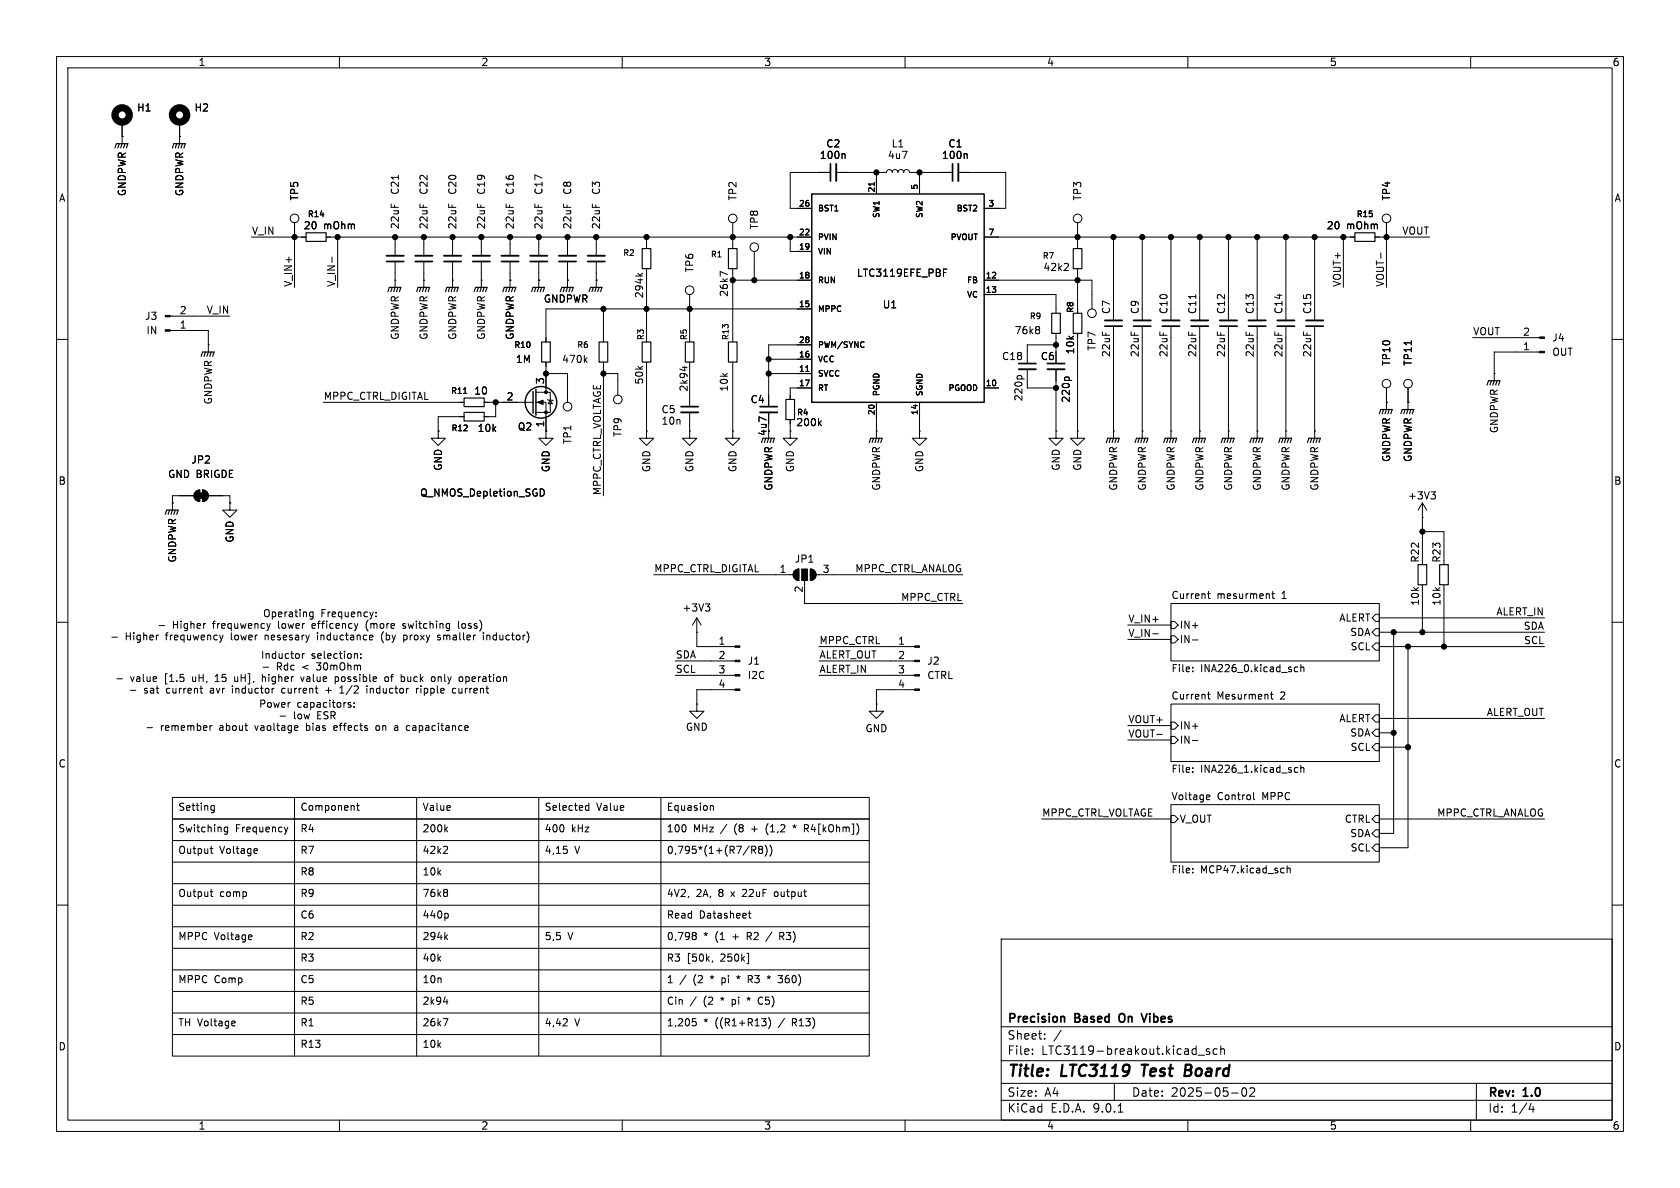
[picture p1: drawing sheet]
<svg xmlns="http://www.w3.org/2000/svg" width="297mm" height="210mm" viewBox="0 0 297 210" stroke-linecap="round" stroke-linejoin="round" font-family="sans-serif">
<g fill="none" stroke="#000" stroke-width=".18">
<path d="M10 10h277v190h-277zM12 12h273v186h-273zM60 10v2M110 10v2M160 10v2M210 10v2M260 10v2M21.6 24.1h.1M21.6 21.6v3.8M31.7 24.1h.1M31.7 21.6v3.8M52.1 39.4v11.4"/>
<path d="M70.4 31v.7M129.5 39.4v4.5M146.8 30.5h-7.1v6.3h3.8M147.8 30.5h8.9l.2-.4 .3-.1 .4 .1 .1 .4 .2-.4 .3-.1 .4 .1 .1 .4 .2-.4 .4-.1 .3 .1 .2 .4 .1-.4 .4-.1 .3 .1 .2 .4h7.6M149.2 27.2l.2 .1v.7M154.6 32.2v.6M154.9 30.5v3.8M162.6 30.5v3.8M169.4 30.5h8.4v6.3h-3.8M170.8 27.2l.2 .1v.7M190.5 39.4v4.5M245.1 39.4v11.4"/>
<path d="M30.1 58.4h6.7v3.8M30.1 55.9h10.5M44.4 41.9h9.7M57.7 41.9h85.8M58.7 45.4v1M59.7 41.9v8.9M69.8 49.5h.1M69.8 41.9v3.3M69.8 46.2v4.6M74.9 49.5h.1M74.9 41.9v3.3M74.9 46.2v4.6"/>
<path d="M80 49.5h.1M80 41.9v3.3M80 46.2v4.6M85.1 49.5h.1M85.1 41.9v3.3M85.1 46.2v4.6M90.2 49.5h.1M90.2 41.9v3.3M90.2 46.2v4.6M95.2 49.5h.1M95.2 41.9v3.3M95.2 46.2v4.6"/>
<path d="M100.3 49.5h.1M100.3 41.9v3.3M100.3 46.2v4.6M105.4 49.5h.1M105.4 41.9v3.3M105.4 46.2v4.6M106.7 54.6v5.9M112.8 48.3l.4 .5M113.6 48.3l-.5 .4M114.3 41.9v2M114.3 47.5v12.2M121.9 52.1v7.6"/>
<path d="M128.6 48.5l-1.3-.5v.8M129.5 47.5v13M129.5 49.5h14M133.3 44.5v5M139.7 41.9v2.6h3.8M143.5 54.6h-47v5.9M166.8 48.2h.4M166.8 47.6h.6M174 41.9h65.5M174 49.5h19v5.1M174 52.1h12.7v3.3M183.6 57.7l.2 .3-.2 .3 .2 .2v.3l-.2 .2"/>
<path d="M186.7 58.9v3.3M188.6 46.6l.3 .2-.1 .3-.7 .7h.8M190.5 47.5v7.9M190.5 58.9v17.3M196.8 41.9v14.7M196.8 57.7v19.8M201.9 41.9v14.7M201.9 57.7v19.8M207 41.9v14.7M207 57.7v19.8M211.4 52.1v.7M212.1 41.9v14.7"/>
<path d="M212.1 57.7v19.8M217.2 41.9v14.7M217.2 57.7v19.8M222.2 41.9v14.7M222.2 57.7v19.8M227.3 41.9v14.7M227.3 57.7v19.8M232.4 41.9v14.7M232.4 57.7v19.8M237.5 41.9v8.9M243.1 41.9h9.6M244.1 44.7v1"/>
<path d="M260.3 59.7h11.9M10 60h2M36.8 61h.1M57.1 71.1h24.9M77.5 76.2v1.3h1.2l-1.2 1.2-1.3-1.2h1.3M77.5 76.2h.1M81.9 69.6h.6M82 73.7h-4.5v2.5M85.6 71.1h8.6M87.6 71.1v2.6h-2M94.7 69.3h2.6v3.6h-2.6M94.7 71.1h1.8v5.1"/>
<path d="M96.5 76.2v1.3h1.3l-1.3 1.2-1.3-1.2h1.3M96.5 76.2h.1M96.5 64v5.3M96.5 66h3.8v5.1M96.8 70.6l.1 .1h.8l.1 .2M97.3 70.7l.4 .7h-.8zM103.4 63.6l.4 .5M103.8 63.2l-.5 .5M106.7 64v23.6M106.7 66h2.5v3.9M114.3 76.2v1.3h1.3l-1.3 1.2-1.3-1.2h1.3M114.3 76.2h.1"/>
<path d="M114.3 64v12.2M121.1 64.8v.7M121.9 76.2v1.3h1.3l-1.3 1.2-1.3-1.2h1.3M121.9 76.2h.1M121.9 64v7.9M121.9 72.9v3.3M129.5 76.2v1.3h1.3l-1.3 1.2-1.2-1.2h1.2M129.5 76.2h.1M129.5 64v12.2M135.9 63.5h7.6M135.9 66h7.6M135.9 72.9v2"/>
<path d="M139.7 76.2v1.3h1.3l-1.3 1.2-1.3-1.2h1.3M139.7 76.2h.1M139.7 74.2v2M142.4 65.7h.6M143.5 61h-7.6v10.9M143.5 68.6h-3.8v2M144.8 74.8l.4 .5M145.2 74.4l-.5 .5M152.7 60.5h.1M152.8 61.3l-.1 .1M154.9 76.2h.1M154.9 71.1v6.4"/>
<path d="M162.6 76.2v1.3h1.2l-1.2 1.2-1.3-1.2h1.3M162.6 76.2h.1M162.6 71.1v5.1M174 68.6h2.5M179.8 66.6l.3-.2h.3l.3 .2M181.6 65.3v2M181.6 68.6h5.1M186.7 76.2v1.3h1.3l-1.3 1.2-1.3-1.2h1.3M186.7 76.2h.1M186.7 65.3v10.9M186.7 61h-5.1v3.3M188.2 66.9l.2-.3h.4l.2 .3"/>
<path d="M190.5 76.2v1.3h1.3l-1.3 1.2-1.3-1.2h1.3M190.5 76.2h.1M196.8 76.2h.1M201.9 76.2h.1M207 76.2h.1M212.1 76.2h.1M217.2 76.2h.1M222.2 76.2h.1M227.3 76.2h.1M232.4 76.2h.1M245.1 71.1h.1M245.1 68.6v3.8"/>
<path d="M248.9 71.1h.1M248.9 68.6v3.8M249.5 60.2v.8M264.2 66h.1M272.2 62.2h-8v5.1M285 60h2M30.5 88.9h.1M34.3 87.6h-3.8v2.6M34.6 86.9l.7-.3v2a1.02 1.02 0 0 1-.9-.6 1.02 1.02 0 0 1 .2-1.1zM35.8 86.6a1.02 1.02 0 0 1 1 1 1.02 1.02 0 0 1-1 1zM36.8 87.6h3.8v1.3M40.6 88.9v1.3h1.3l-1.3 1.2-1.2-1.2h1.2"/>
<path d="M40.6 88.9h.1M95.5 86.4a.64 .64 0 0 1 .7 .7 .64 .64 0 0 1-.7 .6M251.5 91.4h.1M251.5 88.9v10.2M251.5 94h3.8v5.1M251.5 88.9l-.8 1.3M251.5 88.9l.7 1.3M253 86.9h.8l-.5 .5M253.5 87.4l.3 .3v.3l-.3 .2M10 110h2M19.8 112.6h.9M20.7 120h.9"/>
<path d="M27.9 112.3h.1M28.1 110.6h1M36.2 110.2h.2M38.2 119.5l-.2 .1M38.8 112.3l.3 .8M39.1 113.1l-.1 .3M39.4 112.3l-.3 .8M41.5 119.6v.7l.2 .2M46.4 119.2v1.3M46.5 117.9h1M46.7 119.6l-.3 .2M47.2 110.2l.3 .9"/>
<path d="M47.5 111.1l-.1 .3M47.8 110.2l-.3 .9M53.2 119.6l.3 .9 .3-.9M53.5 115.5v.9M53.8 115.5l-.3 .3M55.3 108.2v1l-.2 .3-.3-.1M55.3 108.2h-.3l-.3 .2 .2 .6h.4M56.1 112.3v.8M59.3 119.7l.3-.1 .3 .3-.2 .5h-.4M59.3 119.6v1.3M62.8 115.5l.4 .2v.7M63.3 110.2l-.3 .9"/>
<path d="M63.8 116.3v.1M63.8 115.6v.1M64.8 110.2l-.1 .5 .1 .5M65.9 113.1h-.2M65.9 112.3v.3l-.6 .1M66.5 108.2v.2M66.5 108.9v.1M67.5 112.2v.9l.3 .5M68.2 119.7l.3-.1 .2 .3v.3l-.2 .3-.3-.1-.2-.2zM71.2 111l.3 .1M71.4 112.3v1.2M71.5 110.2l-.3 .2v.2l.3 .1"/>
<path d="M71.7 112.3h-.3M71.9 112.3v.1M71.9 113l-.2 .1h-.3M76.9 119.8v.6M77.4 112.3v.3l.4 .2 .1 .1-.2 .2h-.3M77.5 119.6v.9M77.6 119.6l-.1 .2M81 109.8v1.1l.2 .2M82.4 119.6v1.3M82.7 119.6l-.3 .1M85.5 112.3v.8M86.1 112.3v.8"/>
<path d="M86.1 112.3v.1M86.2 112.3h.2M115.6 101.6h24.6M119.4 116.8h10.5M119.4 119.4h10.5M123.2 111.8h.1M123.2 109.2v5.1h6.7M123.2 109.2l-.8 1.3M123.2 109.2l.8 1.3M124.7 106.8h.8l-.4 .4M125.2 107.2l.3 .3v.3l-.3 .2M140.5 100.9l.7-.3v2a1.02 1.02 0 0 1-.9-.6 1.02 1.02 0 0 1 .2-1.1z"/>
<path d="M142.2 102.6v4.1h28M143.3 100.6a1.02 1.02 0 0 1 1 1 1.02 1.02 0 0 1-1 1zM144.3 101.6h25.9M144.8 114.3h16.9M144.8 116.8h16.9M144.8 119.4h16.9M199.4 113h7.6M199.4 110.5h7.6M203.8 112h1M207 106.7h36.8v10.1h-36.8zM207 112.4h.6l.7 .6-.7 .7h-.6zM207 109.9h.6l.7 .6-.7 .6h-.6z"/>
<path d="M210.8 113.1h1M210.9 118.6v.1M210.9 118v.1M213.5 105h.4M213.6 104.5v1.1l.3 .2M224.8 105h.5M225 104.5v1.1l.3 .2M228.9 118.7h.5M228.9 118h.5M230 118l.2-.1 .3 .1v.7M230 117.5v1.2M243.2 108.6h.6v1.3h-.6l-.6-.7z"/>
<path d="M243.2 111.1h.6v1.3h-.6l-.6-.6zM243.2 113.7h.6v1.2h-.6l-.6-.6zM243.8 114.3h29.2M243.8 111.8h29.2M243.8 109.2h29.2M246.4 111.8v35.5h-2.6M248.9 114.3v35.6h-5.1M251.5 103.4v8.4M255.3 103.4v10.9M285 110h2M23.1 122h.9M26 128.6h1"/>
<path d="M35.3 121.7h.5M35.5 122.3l.3 .2M37.1 128.3v.8M37.5 128.3l-.4 .2M38 120.5h.8M49.5 126.6h1M49.9 121.7l-.1 .6 .2 .2M52.6 128.3l.1 .3-.6 .1M57.6 122h1M59.2 128.3l-.2 .2v.4l.2 .2M59.6 128.6l-.6 .1M60.1 122.5h.7"/>
<path d="M60.4 121.3v1.2M62 124.2h-.3l-.2 .2 .1 .1 .4 .2v.3h-.5M62.6 124.9v.1M62.6 124.2v.2M64.9 121.7v.8M65.5 121.7v.8M65.5 121.7v.1M66.9 128.3h-.3l-.1 .2v.5l.4 .1M69.8 128.3h.5M69.8 129.1h.5M70.3 128.6l-.5 .1M72.3 128.3h.1"/>
<path d="M72.4 129.1h-.1M73.6 121.7v.8M74 121.7l-.4 .2M74.4 121.7v.8M80.1 121.7l-.1 .2v.5l.2 .1h.4M82.4 120.4l.3 .1M123.2 124.5v1.2h1.3l-1.3 1.3-1.3-1.3h1.3M123.2 124.5h.1M129.9 121.9h-6.7v2.6M154.9 124.5v1.2h1.3l-1.3 1.3-1.2-1.3h1.2M154.9 124.5h.1M161.7 121.9h-6.8v2.6"/>
<path d="M199.4 128.3h7.6M199.4 130.8h7.6M204.5 129.8h1M207 124.5h36.8v10.1h-36.8zM207 127.6h.6l.7 .7-.7 .6h-.6zM207 130.2h.6l.7 .6-.7 .6h-.6zM210.8 130.9h1M210.9 135.7v.2M210.9 136.4v.1M213.5 122.7h.4M213.6 122.3v1.1l.3 .2M224.6 122.7h.5"/>
<path d="M224.8 122.3v1.1l.3 .2M228.9 136.5h.5M228.9 135.7h.5M230 135.3v1.2M230 135.8l.2-.1h.3v.8M243.2 126.4h.6v1.2h-.6l-.6-.6zM243.2 131.4h.6v1.3h-.6l-.6-.6zM243.2 128.9h.6v1.3h-.6l-.6-.7zM243.8 129.5h2.6M243.8 132.1h5.1M243.8 127h29.2M30.5 141h123.2v45.7h-123.2z"/>
<path d="M30.5 144.8h123.2M30.5 148.6h123.2M30.5 152.4h123.2M30.5 156.2h123.2M37.2 150h.4M37.2 157.6h.4M37.3 149.6v1.1l.3 .2M37.3 157.2v1.1l.3 .2M37.4 143.2h.5M37.4 142.5h.5M37.9 142.4v1l-.3 .3-.3-.1M40.2 146.2v1l-.2 .3-.3-.1"/>
<path d="M40.2 146.3l-.3-.1-.3 .3 .2 .5h.4M45.3 150l.2 .3-.6 .1M45.4 150.8l-.1 .1M50.3 146.2l.3 .9M50.6 147.1l-.1 .3M50.9 146.2l-.3 .9M52.1 141v45.7M63 142.4h.5M63.2 142v1.1l.3 .1M73.7 141v45.7M78.8 146.6l.3 .5M78.9 149.6l.2 .2v.3l-.8 .8h.8"/>
<path d="M78.9 157.2l.2 .3-.2 .3 .2 .2v.2l-.2 .3M79.1 146.2l-.5 .5M95.2 141v45.7M99.6 149.6h.6M100.2 150.1l.1 .2-.1 .5M103.6 143.1l.1 .1h.4M104.1 142.5l-.4-.1-.1 .1M104.1 142v1.2M116.8 141v45.7M125.6 142.5h.5v.7M132.9 150.3l.6-.1 .1-.2v-.3l-.7-.1v1.3M133.2 150.3l.4 .6"/>
<path d="M134.3 150.1l-.2 .3 .1 .3 .1 .2 .4-.1 .1-.2v-.2l-.2-.3M134.3 150.1l-.2-.2 .2-.3h.3l.2 .2-.2 .3M134.3 150.1h.3M135.2 149.4a1.46 1.46 0 0 1 0 1.9M135.6 146l-.2 .5 .2 .7M136.1 149.4a1.46 1.46 0 0 1 0 1.9M137 157.7l-.1 .2 .1 .5M140.1 146l.4 .1M140.5 145.8v.3M140.5 146.1l-.2 .2M140.5 146.1l.1 .2M140.8 146l-.3 .1"/>
<path d="M142.5 146.5l.4 .6M142.8 145.8h-.6v1.3M142.8 146.4l-.6 .1M184.1 144.8h22.9M207 142.2h36.8v10.2h-36.8zM207 144.1h.6l.7 .7-.7 .6h-.6zM210.9 153.5v.1M210.9 154.2v.1M213.5 140.5l.3 .1 .1 .2-.6 .1M213.8 141.3l-.3 .1M221.6 140.1v1.1l.2 .2M226.9 153.5h.1"/>
<path d="M227 154.2l-.1 .1M227.6 153v1.3M227.6 153.6l.1-.1h.3l.1 .8M243.2 144.1h.6v1.3h-.6l-.6-.6zM243.2 149.2h.6v1.3h-.6l-.6-.6zM243.2 146.7h.6v1.3h-.6l-.6-.7zM243.8 144.8h29.2M10 160h2M30.5 160h123.2M30.5 163.8h123.2M30.5 167.6h123.2M30.5 171.5h123.2"/>
<path d="M30.5 175.3h123.2M30.5 179.1h123.2M44.4 165.3l.1 .3-.6 .1M44.5 166l-.1 .1M78.4 177.1h.8M78.8 165.6l.3 .5M79 161.4l.2 .3v.4l-.2 .2M79.1 165.3l-.5 .4M122.6 164.8h.3l.2 .3-.2 .3M122.6 165.4h.3M122.9 165.4l.2 .2v.3l-.1 .1-.4 .1M126 169.9l-.1 .2"/>
<path d="M130.2 172.6l.3 .2-.1 .2M132 168.5h.3v1.8h-.3M132 176.4l.3 .2-.1 .2M132.3 161.4h.5M132.3 173.1h.5M132.5 161v1.1l.3 .2M132.6 173.1l.4 .6M132.8 172.5h-.5v1.2M134.5 176.3a.68 .68 0 0 0-.5 .6 .68 .68 0 0 0 .5 .6M135.9 179.9a1.46 1.46 0 0 1 0 1.9M136.2 172.6l-.3 .2 .2 .2M136.5 164.8l-1.1 1.6"/>
<path d="M137.5 172.5h.8l-.4 .4 .3 .1 .1 .2M137.8 165.5h.5M138.2 165.5l.4 .6M138.3 164.8h-.5v1.3M138.3 173.5l-.2 .2h-.4M177 166h108v32h-108zM285 160h2M30.5 182.9h123.2M41.4 180.5l.2 .3-.6 .1M41.5 181.3h-.1M60 198v2M78.3 180.1h.9l-.6 1.2"/>
<path d="M100.2 180.1l.1 .2-.1 .3-.7 .7h.8M110 198v2M122.4 180.1h.6M122.5 180.6h.4l.2 .2-.1 .5h-.5M134.6 180.1h.8l-.4 .5M135.3 180.6l.1 .2-.1 .5M160 198v2M177 194.5h108M177 191.5h108M177 187.5h108M177 181.5h108M182.5 186.3v.1"/>
<path d="M182.5 185.5v.1M184.7 183.6v.1M184.7 182.8v.1M187.6 182.1l-1.3 2M197 191.5v3M197.7 196.6h.8M210 198v2M211.8 186.5h1.2M213.8 185.5l-.3-.1-.3 .2 .1 .2 .5 .2v.3h-.6M215.2 185.5l-.5-.1-.2 .3v.4l.1 .2h.6M215.8 185.5l.2-.1 .4 .1 .1 .9M215.8 184.9v1.5"/>
<path d="M217.7 193.2h1.2M219.7 192.4l.2-.1a.81 .81 0 0 1 .6 .6 .81 .81 0 0 1-.3 .8l-.2 .1a.81 .81 0 0 1-.3-1.4zM221 192.4l.5-.1 .2 .1 .1 .3-.9 1.1h.9M260 198v2M261 191.5v6.5M270.7 195l-.4 1.1h.9M271 195.6v1"/>
<circle cx="52.1" cy="38.6" r=".76"/>
<circle cx="129.5" cy="38.6" r=".76"/>
<circle cx="190.5" cy="38.6" r=".76"/>
<circle cx="245.1" cy="38.6" r=".76"/>
<circle cx="121.9" cy="51.3" r=".76"/>
<circle cx="133.3" cy="43.7" r=".76"/>
<circle cx="193" cy="55.4" r=".76"/>
<circle cx="100.3" cy="71.9" r=".76"/>
<circle cx="109.2" cy="70.6" r=".76"/>
<circle cx="245.1" cy="67.8" r=".76"/>
<circle cx="248.9" cy="67.8" r=".76"/>
</g>
<path d="M201.8 188.2h1.2M202.4 188.2l-.2 2M209.5 189.2h.7M209.6 188.2h.7M210.2 189.2l.3 .1M210.4 190.1l-1 .1M210.4 189.1l-.2 .1" fill="none" stroke="#000" stroke-width=".4"/>
<g fill="none" stroke="#000" stroke-width=".3">
<path d="M146.8 29v3M168.4 29v3M68.3 46.2h3.1M73.4 46.2h3.1M78.5 46.2h3M83.6 46.2h3M88.6 46.2h3.1M93.7 46.2h3.1M98.8 46.2h3.1M103.9 46.2h3M195.3 57.7h3.1M200.4 57.7h3.1"/>
<path d="M205.5 57.7h3M210.6 57.7h3M215.6 57.7h3.1M220.7 57.7h3.1M225.8 57.7h3.1M230.9 57.7h3M120.4 71.9h3M134.4 71.9h3M180.1 64.3h3M185.2 64.3h3M188 179.7l.2 .2v.8M198.1 179.3a1.07 1.07 0 0 0 0 1.3"/>
<path d="M201.8 179.2l.5 1.5 .5-1.5"/>
</g>
<g fill="none" stroke="#000" stroke-width=".33">
<path d="M147.8 29v3M169.4 29v3M68.3 45.2h3.1M73.4 45.2h3.1M78.5 45.2h3M83.6 45.2h3M88.6 45.2h3.1M93.7 45.2h3.1M98.8 45.2h3.1M103.9 45.2h3M195.3 56.6h3.1M200.4 56.6h3.1"/>
<path d="M205.5 56.6h3M210.6 56.6h3M215.6 56.6h3.1M220.7 56.6h3.1M225.8 56.6h3.1M230.9 56.6h3M120.4 72.9h3M134.4 72.9h3M180.1 65.3h3M185.2 65.3h3"/>
</g>
<g fill="#000" stroke="#000" stroke-width=".18">
<path d="M29.2 58.3h.9v.2h-.9zM29.2 55.8h.9v.2h-.9zM272.2 59.6h.8v.2h-.8zM95 71.1l1-.4v.8zM272.2 62.1h.8v.3h-.8zM35.1 87.1h1v1h-1zM34.6 86.9l.7-.3v2a1.02 1.02 0 0 1-.9-.6 1.02 1.02 0 0 1 .2-1.1zM35.8 86.6a1.02 1.02 0 0 1 1 1 1.02 1.02 0 0 1-1 1zM129.9 114.2h.9v.2h-.9zM129.9 116.7h.9v.3h-.9zM129.9 119.3h.9v.2h-.9zM140.5 100.9l.7-.3v2a1.02 1.02 0 0 1-.9-.6 1.02 1.02 0 0 1 .2-1.1z"/>
<path d="M141.7 100.6h1v2h-1zM143.3 100.6a1.02 1.02 0 0 1 1 1 1.02 1.02 0 0 1-1 1zM161.7 114.2h.9v.2h-.9zM161.7 116.7h.9v.3h-.9zM161.7 119.3h.9v.2h-.9zM129.9 121.8h.9v.2h-.9zM161.7 121.8h.9v.2h-.9z"/>
<circle cx="154.9" cy="30.5" r=".46"/>
<circle cx="162.6" cy="30.5" r=".46"/>
<circle cx="52.1" cy="41.9" r=".46"/>
<circle cx="59.7" cy="41.9" r=".46"/>
<circle cx="69.8" cy="41.9" r=".46"/>
<circle cx="74.9" cy="41.9" r=".46"/>
<circle cx="80" cy="41.9" r=".46"/>
<circle cx="85.1" cy="41.9" r=".46"/>
<circle cx="90.2" cy="41.9" r=".46"/>
<circle cx="95.2" cy="41.9" r=".46"/>
<circle cx="100.3" cy="41.9" r=".46"/>
<circle cx="105.4" cy="41.9" r=".46"/>
<circle cx="106.7" cy="54.6" r=".46"/>
<circle cx="114.3" cy="41.9" r=".46"/>
<circle cx="114.3" cy="54.6" r=".46"/>
<circle cx="121.9" cy="54.6" r=".46"/>
<circle cx="129.5" cy="41.9" r=".46"/>
<circle cx="129.5" cy="49.5" r=".46"/>
<circle cx="133.3" cy="49.5" r=".46"/>
<circle cx="139.7" cy="41.9" r=".46"/>
<circle cx="190.5" cy="41.9" r=".46"/>
<circle cx="190.5" cy="49.5" r=".46"/>
<circle cx="196.8" cy="41.9" r=".46"/>
<circle cx="201.9" cy="41.9" r=".46"/>
<circle cx="207" cy="41.9" r=".46"/>
<circle cx="212.1" cy="41.9" r=".46"/>
<circle cx="217.2" cy="41.9" r=".46"/>
<circle cx="222.2" cy="41.9" r=".46"/>
<circle cx="227.3" cy="41.9" r=".46"/>
<circle cx="232.4" cy="41.9" r=".46"/>
<circle cx="237.5" cy="41.9" r=".46"/>
<circle cx="245.1" cy="41.9" r=".46"/>
<circle cx="87.6" cy="71.1" r=".46"/>
<circle cx="96.5" cy="66" r=".46"/>
<circle cx="96.5" cy="69.3" r=".25"/>
<circle cx="96.5" cy="72.9" r=".25"/>
<circle cx="106.7" cy="66" r=".46"/>
<circle cx="135.9" cy="66" r=".46"/>
<circle cx="135.9" cy="63.5" r=".46"/>
<circle cx="186.7" cy="61" r=".46"/>
<circle cx="186.7" cy="68.6" r=".46"/>
<circle cx="251.5" cy="94" r=".46"/>
<circle cx="246.4" cy="111.8" r=".46"/>
<circle cx="248.9" cy="114.3" r=".46"/>
<circle cx="251.5" cy="111.8" r=".46"/>
<circle cx="255.3" cy="114.3" r=".46"/>
<circle cx="246.4" cy="129.5" r=".46"/>
<circle cx="248.9" cy="132.1" r=".46"/>
</g>
<g fill="none" stroke="#000" stroke-width=".2">
<path d="M20.3 26.2l.3-.8h2l-.2 .8M21.1 25.4l-.3 .8M21.6 25.4l-.3 .8M22.1 25.4l-.3 .8M30.5 26.2l.2-.8h2.1l-.3 .8M31.2 25.4l-.2 .8M31.7 25.4l-.2 .8M32.3 25.4l-.3 .8M54.1 41.1h3.6v1.6h-3.6zM68.6 51.6l.2-.8h2.1l-.3 .8M69.3 50.8l-.2 .8M69.8 50.8l-.2 .8"/>
<path d="M70.4 50.8l-.3 .8M73.7 51.6l.2-.8h2l-.2 .8M74.4 50.8l-.2 .8M74.9 50.8l-.2 .8M75.4 50.8l-.2 .8M78.7 51.6l.3-.8h2l-.2 .8M79.5 50.8l-.3 .8M80 50.8l-.2 .8M80.5 50.8l-.2 .8M83.8 51.6l.3-.8h2l-.2 .8M84.6 50.8l-.3 .8M85.1 50.8l-.3 .8"/>
<path d="M85.6 50.8l-.3 .8M88.9 51.6l.3-.8h2l-.3 .8M89.7 50.8l-.3 .8M90.2 50.8l-.3 .8M90.7 50.8l-.3 .8M94 51.6l.2-.8h2.1l-.3 .8M94.7 50.8l-.2 .8M95.2 50.8l-.2 .8M95.8 50.8l-.3 .8M99.1 51.6l.2-.8h2l-.2 .8M99.8 50.8l-.2 .8M100.3 50.8l-.2 .8"/>
<path d="M100.8 50.8l-.2 .8M104.1 51.6l.3-.8h2l-.2 .8M104.9 50.8l-.3 .8M105.4 50.8l-.2 .8M105.9 50.8l-.2 .8M113.5 43.9h1.6v3.6h-1.6zM128.8 43.9h1.5v3.6h-1.5zM185.9 55.4h1.6v3.5h-1.6zM189.7 43.9h1.6v3.6h-1.6zM189.7 55.4h1.6v3.5h-1.6zM239.5 41.1h3.6v1.6h-3.6zM35.6 63l.2-.8h2l-.2 .8"/>
<path d="M36.3 62.2l-.2 .8M36.8 62.2l-.2 .8M37.3 62.2l-.2 .8M82 70.4h3.6v1.5h-3.6zM82 72.9h3.6v1.5h-3.6zM95.8 60.5h1.5v3.5h-1.5zM105.9 60.5h1.5v3.5h-1.5zM113.5 60.5h1.6v3.5h-1.6zM121.2 60.5h1.5v3.5h-1.5zM128.8 60.5h1.5v3.5h-1.5zM134.6 78.2l.3-.7h2l-.2 .7M135.4 77.5l-.3 .7"/>
<path d="M135.9 77.5l-.3 .7M136.4 77.5l-.3 .7M138.9 70.6h1.6v3.6h-1.6zM153.7 78.2l.2-.7h2.1l-.3 .7M154.4 77.5l-.2 .7M154.9 77.5l-.2 .7M155.4 77.5l-.2 .7M195.6 78.2l.2-.7h2.1l-.3 .7M196.3 77.5l-.2 .7M196.8 77.5l-.2 .7M197.4 77.5l-.3 .7M200.7 78.2l.2-.7h2l-.2 .7"/>
<path d="M201.4 77.5l-.2 .7M201.9 77.5l-.2 .7M202.4 77.5l-.2 .7M205.7 78.2l.3-.7h2l-.2 .7M206.5 77.5l-.3 .7M207 77.5l-.2 .7M207.5 77.5l-.2 .7M210.8 78.2l.3-.7h2l-.2 .7M211.6 77.5l-.3 .7M212.1 77.5l-.3 .7M212.6 77.5l-.3 .7M215.9 78.2l.3-.7h2l-.3 .7"/>
<path d="M216.7 77.5l-.3 .7M217.2 77.5l-.3 .7M217.7 77.5l-.3 .7M221 78.2l.2-.7h2.1l-.3 .7M221.7 77.5l-.2 .7M222.2 77.5l-.2 .7M222.8 77.5l-.3 .7M226.1 78.2l.2-.7h2l-.2 .7M226.8 77.5l-.2 .7M227.3 77.5l-.2 .7M227.8 77.5l-.2 .7M231.1 78.2l.3-.7h2l-.2 .7"/>
<path d="M231.9 77.5l-.3 .7M232.4 77.5l-.2 .7M232.9 77.5l-.2 .7M243.8 73.2l.3-.8h2l-.2 .8M244.6 72.4l-.3 .8M245.1 72.4l-.2 .8M245.6 72.4l-.2 .8M247.6 73.2l.3-.8h2l-.2 .8M248.4 72.4l-.2 .8M248.9 72.4l-.2 .8M249.4 72.4l-.2 .8M262.9 68.1l.2-.8h2.1l-.3 .8"/>
<path d="M263.7 67.3l-.3 .8M264.2 67.3l-.3 .8M264.7 67.3l-.3 .8M29.2 90.9l.3-.7h2l-.3 .7M30 90.2l-.3 .7M30.5 90.2l-.3 .7M31 90.2l-.3 .7M250.7 99.8h1.5v3.6h-1.5zM254.5 99.8h1.5v3.6h-1.5z"/>
</g>
<g fill="none" stroke="#000" stroke-width="1.3">
<circle cx="21.6" cy="20.3" r="1.27"/>
<circle cx="31.7" cy="20.3" r="1.27"/>
</g>
<g fill="none" stroke="#000" stroke-width=".25">
<path d="M143.5 34.3h30.5v36.8h-30.5zM94.2 69.2v3.8M94.7 68.8v4.6"/>
<circle cx="95.6" cy="71.1" r="2.79"/>
</g>
<g font-size="2.8">
<text x="178" y="190.9">Title:</text>
<text x="187.7" y="190.9">LTC3119</text>
<text x="202.7" y="190.9">Test</text>
<text x="211.1" y="190.9">Board</text>
</g>
<g font-size="2.1">
<text x="178" y="184">Sheet:</text>
<text x="178" y="181.2">Precision</text>
<text x="190.1" y="181.2">Based</text>
<text x="198.6" y="181.2">On</text>
<text x="203.2" y="181.2">Vibes</text>
<text x="178" y="186.7">File:</text>
<text x="184.1" y="186.7">LTC3119-breakout.kicad_sch</text>
<text x="178" y="196.9">KiCad</text>
<text x="178" y="194.1">Size:</text>
<text x="184.7" y="194.1">A4</text>
<text x="185.7" y="196.9">E.D.A.</text>
<text x="193.3" y="196.9">9.0.1</text>
<text x="200" y="194.1">Date:</text>
<text x="207" y="194.1">2025-05-02</text>
<text x="263" y="194.3">Rev:</text>
<text x="263" y="196.9">Id:</text>
<text x="267.1" y="196.9">1/4</text>
<text x="269.4" y="194.3">1.0</text>
</g>
<g font-size="1.8">
<text x="35" y="11.9">1</text>
<text x="85" y="11.9">2</text>
<text x="135" y="11.9">3</text>
<text x="185" y="11.9">4</text>
<text x="235" y="11.9">5</text>
<text x="285" y="11.9">6</text>
<text x="24.1" y="19.9">H1</text>
<text x="34.3" y="19.9">H2</text>
<text x="144.8" y="28.3">100n</text>
<text x="146" y="26.3">C2</text>
<text x="156.9" y="28.3">4u7</text>
<text x="157.5" y="26.3">L1</text>
<text x="166.4" y="28.3">100n</text>
<text x="167.6" y="26.3">C1</text>
<text x="10.3" y="35.9">A</text>
<text x="22.5" y="34.8" transform="rotate(-90 22.5 34.8)">GNDPWR</text>
<text x="32.6" y="34.8" transform="rotate(-90 32.6 34.8)">GNDPWR</text>
<text x="52.9" y="35.6" transform="rotate(-90 52.9 35.6)">TP5</text>
<text x="70.7" y="34.5" transform="rotate(-90 70.7 34.5)">C21</text>
<text x="75.8" y="34.5" transform="rotate(-90 75.8 34.5)">C22</text>
<text x="80.9" y="34.5" transform="rotate(-90 80.9 34.5)">C20</text>
<text x="86" y="34.5" transform="rotate(-90 86 34.5)">C19</text>
<text x="91" y="34.5" transform="rotate(-90 91 34.5)">C16</text>
<text x="96.1" y="34.5" transform="rotate(-90 96.1 34.5)">C17</text>
<text x="101.2" y="34.5" transform="rotate(-90 101.2 34.5)">C8</text>
<text x="106.3" y="34.5" transform="rotate(-90 106.3 34.5)">C3</text>
<text x="130.4" y="35.6" transform="rotate(-90 130.4 35.6)">TP2</text>
<text x="191.4" y="35.6" transform="rotate(-90 191.4 35.6)">TP3</text>
<text x="246" y="35.6" transform="rotate(-90 246 35.6)">TP4</text>
<text x="285.3" y="35.9">A</text>
<text x="44.4" y="41.6">V_IN</text>
<text x="53.6" y="40.7">20</text>
<text x="57.2" y="40.7">mOhm</text>
<text x="70.7" y="40.6" transform="rotate(-90 70.7 40.6)">22uF</text>
<text x="75.8" y="40.6" transform="rotate(-90 75.8 40.6)">22uF</text>
<text x="80.9" y="40.6" transform="rotate(-90 80.9 40.6)">22uF</text>
<text x="86" y="40.6" transform="rotate(-90 86 40.6)">22uF</text>
<text x="91" y="40.6" transform="rotate(-90 91 40.6)">22uF</text>
<text x="96.1" y="40.6" transform="rotate(-90 96.1 40.6)">22uF</text>
<text x="101.2" y="40.6" transform="rotate(-90 101.2 40.6)">22uF</text>
<text x="106.3" y="40.6" transform="rotate(-90 106.3 40.6)">22uF</text>
<text x="134.2" y="40.6" transform="rotate(-90 134.2 40.6)">TP8</text>
<text x="234.5" y="40.7">20</text>
<text x="238" y="40.7">mOhm</text>
<text x="247.8" y="41.6">VOUT</text>
<text x="51.7" y="50.8" transform="rotate(-90 51.7 50.8)">V_IN+</text>
<text x="59.3" y="50.8" transform="rotate(-90 59.3 50.8)">V_IN-</text>
<text x="96" y="53.7">GNDPWR</text>
<text x="113.9" y="52.8" transform="rotate(-90 113.9 52.8)">294k</text>
<text x="122.8" y="48.3" transform="rotate(-90 122.8 48.3)">TP6</text>
<text x="128.9" y="52.6" transform="rotate(-90 128.9 52.6)">26k7</text>
<text x="151.4" y="49.1">LTC3119EFE_PBF</text>
<text x="184.4" y="48.1">42k2</text>
<text x="237.1" y="50.8" transform="rotate(-90 237.1 50.8)">VOUT+</text>
<text x="244.8" y="50.8" transform="rotate(-90 244.8 50.8)">VOUT-</text>
<text x="25.5" y="56.7">J3</text>
<text x="25.8" y="59.3">IN</text>
<text x="31.7" y="58.2">1</text>
<text x="31.7" y="55.6">2</text>
<text x="36.4" y="55.5">V_IN</text>
<text x="156" y="54.7">U1</text>
<text x="179.3" y="59.3">76k8</text>
<text x="196.4" y="55.6" transform="rotate(-90 196.4 55.6)">C7</text>
<text x="201.5" y="55.6" transform="rotate(-90 201.5 55.6)">C9</text>
<text x="206.6" y="55.6" transform="rotate(-90 206.6 55.6)">C10</text>
<text x="211.7" y="55.6" transform="rotate(-90 211.7 55.6)">C11</text>
<text x="216.8" y="55.6" transform="rotate(-90 216.8 55.6)">C12</text>
<text x="221.8" y="55.6" transform="rotate(-90 221.8 55.6)">C13</text>
<text x="226.9" y="55.6" transform="rotate(-90 226.9 55.6)">C14</text>
<text x="232" y="55.6" transform="rotate(-90 232 55.6)">C15</text>
<text x="260.3" y="59.3">VOUT</text>
<text x="269.2" y="59.4">2</text>
<text x="70.7" y="60.2" transform="rotate(-90 70.7 60.2)">GNDPWR</text>
<text x="75.8" y="60.2" transform="rotate(-90 75.8 60.2)">GNDPWR</text>
<text x="80.9" y="60.2" transform="rotate(-90 80.9 60.2)">GNDPWR</text>
<text x="86" y="60.2" transform="rotate(-90 86 60.2)">GNDPWR</text>
<text x="91" y="60.2" transform="rotate(-90 91 60.2)">GNDPWR</text>
<text x="91.1" y="64.4">1M</text>
<text x="99.3" y="64.4">470k</text>
<text x="177" y="63.9">C18</text>
<text x="183.9" y="63.9">C6</text>
<text x="190.1" y="62.7" transform="rotate(-90 190.1 62.7)">10k</text>
<text x="193.9" y="62.1" transform="rotate(-90 193.9 62.1)">TP7</text>
<text x="196.4" y="63.2" transform="rotate(-90 196.4 63.2)">22uF</text>
<text x="201.5" y="63.2" transform="rotate(-90 201.5 63.2)">22uF</text>
<text x="206.6" y="63.2" transform="rotate(-90 206.6 63.2)">22uF</text>
<text x="211.7" y="63.2" transform="rotate(-90 211.7 63.2)">22uF</text>
<text x="216.8" y="63.2" transform="rotate(-90 216.8 63.2)">22uF</text>
<text x="221.8" y="63.2" transform="rotate(-90 221.8 63.2)">22uF</text>
<text x="226.9" y="63.2" transform="rotate(-90 226.9 63.2)">22uF</text>
<text x="232" y="63.2" transform="rotate(-90 232 63.2)">22uF</text>
<text x="246" y="64.8" transform="rotate(-90 246 64.8)">TP10</text>
<text x="249.8" y="64.8" transform="rotate(-90 249.8 64.8)">TP11</text>
<text x="269.2" y="62">1</text>
<text x="274.3" y="60.6">J4</text>
<text x="274.3" y="63.1">OUT</text>
<text x="37.7" y="71.6" transform="rotate(-90 37.7 71.6)">GNDPWR</text>
<text x="57.1" y="70.8">MPPC_CTRL_DIGITAL</text>
<text x="83.7" y="70">10</text>
<text x="89.5" y="70.9">2</text>
<text x="96.3" y="68" transform="rotate(-90 96.3 68)">3</text>
<text x="113.9" y="68.1" transform="rotate(-90 113.9 68.1)">50k</text>
<text x="121.8" y="69.3" transform="rotate(-90 121.8 69.3)">2k94</text>
<text x="128.9" y="69.3" transform="rotate(-90 128.9 69.3)">10k</text>
<text x="132.6" y="71.5">C4</text>
<text x="180.9" y="71" transform="rotate(-90 180.9 71)">220p</text>
<text x="189.3" y="71.3" transform="rotate(-90 189.3 71.3)">220p</text>
<text x="84.3" y="76.6">10k</text>
<text x="91.4" y="76.3">Q2</text>
<text x="96.3" y="75.6" transform="rotate(-90 96.3 75.6)">1</text>
<text x="110.1" y="77.3" transform="rotate(-90 110.1 77.3)">TP9</text>
<text x="116.8" y="73.3">C5</text>
<text x="116.8" y="75.3">10n</text>
<text x="135.7" y="77.2" transform="rotate(-90 135.7 77.2)">4u7</text>
<text x="140.7" y="75.5">200k</text>
<text x="265" y="76.7" transform="rotate(-90 265 76.7)">GNDPWR</text>
<text x="33.7" y="82.1">JP2</text>
<text x="78.3" y="83.3" transform="rotate(-90 78.3 83.3)">GND</text>
<text x="97.4" y="83.6" transform="rotate(-90 97.4 83.6)">GND</text>
<text x="101.2" y="78.6" transform="rotate(-90 101.2 78.6)">TP1</text>
<text x="115.2" y="83.6" transform="rotate(-90 115.2 83.6)">GND</text>
<text x="122.8" y="83.6" transform="rotate(-90 122.8 83.6)">GND</text>
<text x="130.4" y="83.6" transform="rotate(-90 130.4 83.6)">GND</text>
<text x="140.6" y="83.6" transform="rotate(-90 140.6 83.6)">GND</text>
<text x="163.4" y="83.6" transform="rotate(-90 163.4 83.6)">GND</text>
<text x="187.6" y="83.3" transform="rotate(-90 187.6 83.3)">GND</text>
<text x="191.4" y="83.3" transform="rotate(-90 191.4 83.3)">GND</text>
<text x="246" y="81.8" transform="rotate(-90 246 81.8)">GNDPWR</text>
<text x="249.8" y="81.8" transform="rotate(-90 249.8 81.8)">GNDPWR</text>
<text x="10.3" y="85.9">B</text>
<text x="29.6" y="84.7">GND BRIGDE</text>
<text x="74.2" y="88">Q_NMOS_Depletion_SGD</text>
<text x="106.3" y="87.6" transform="rotate(-90 106.3 87.6)">MPPC_CTRL_VOLTAGE</text>
<text x="136.8" y="86.8" transform="rotate(-90 136.8 86.8)">GNDPWR</text>
<text x="155.8" y="86.8" transform="rotate(-90 155.8 86.8)">GNDPWR</text>
<text x="197.7" y="86.8" transform="rotate(-90 197.7 86.8)">GNDPWR</text>
<text x="202.8" y="86.8" transform="rotate(-90 202.8 86.8)">GNDPWR</text>
<text x="207.9" y="86.8" transform="rotate(-90 207.9 86.8)">GNDPWR</text>
<text x="213" y="86.8" transform="rotate(-90 213 86.8)">GNDPWR</text>
<text x="218" y="86.8" transform="rotate(-90 218 86.8)">GNDPWR</text>
<text x="223.1" y="86.8" transform="rotate(-90 223.1 86.8)">GNDPWR</text>
<text x="228.2" y="86.8" transform="rotate(-90 228.2 86.8)">GNDPWR</text>
<text x="233.3" y="86.8" transform="rotate(-90 233.3 86.8)">GNDPWR</text>
<text x="248.8" y="88.5">+3V3</text>
<text x="285.3" y="85.9">B</text>
<text x="31.3" y="99.5" transform="rotate(-90 31.3 99.5)">GNDPWR</text>
<text x="41.5" y="96" transform="rotate(-90 41.5 96)">GND</text>
<text x="115.6" y="101.3">MPPC_CTRL_DIGITAL</text>
<text x="137.7" y="101.3">1</text>
<text x="140.4" y="99.7">JP1</text>
<text x="145.3" y="101.3">3</text>
<text x="151.1" y="101.3">MPPC_CTRL_ANALOG</text>
<text x="251.1" y="99.6" transform="rotate(-90 251.1 99.6)">R22</text>
<text x="254.9" y="99.6" transform="rotate(-90 254.9 99.6)">R23</text>
<text x="142" y="104.8" transform="rotate(-90 142 104.8)">2</text>
<text x="159.2" y="106.3">MPPC_CTRL</text>
<text x="207" y="106">Current</text>
<text x="215.1" y="106">mesurment</text>
<text x="226.7" y="106">1</text>
<text x="251.1" y="107.2" transform="rotate(-90 251.1 107.2)">10k</text>
<text x="254.9" y="107.2" transform="rotate(-90 254.9 107.2)">10k</text>
<text x="22.1" y="113.4">Higher</text>
<text x="29.4" y="113.4">frequwency</text>
<text x="30.5" y="111.4">Higher</text>
<text x="37.7" y="111.4">frequwency</text>
<text x="41.1" y="113.4">lower</text>
<text x="46.4" y="109.3">Operating</text>
<text x="47.3" y="113.4">nesesary</text>
<text x="49.4" y="111.4">lower</text>
<text x="55.6" y="111.4">efficency</text>
<text x="56.7" y="109.3">Frequency:</text>
<text x="56.7" y="113.4">inductance</text>
<text x="65.3" y="111.4">(more</text>
<text x="68.3" y="113.4">(by</text>
<text x="72.1" y="111.4">switching</text>
<text x="72.4" y="113.4">proxy</text>
<text x="78.6" y="113.4">smaller</text>
<text x="82.1" y="111.4">loss)</text>
<text x="86.9" y="113.4">inductor)</text>
<text x="120.5" y="108.3">+3V3</text>
<text x="144.8" y="114">MPPC_CTRL</text>
<text x="199.4" y="110.1">V_IN+</text>
<text x="199.4" y="112.7">V_IN-</text>
<text x="208.5" y="113.9">IN-</text>
<text x="208.5" y="111.4">IN+</text>
<text x="236.7" y="110.1">ALERT</text>
<text x="238.6" y="112.6">SDA</text>
<text x="264.4" y="108.9">ALERT_IN</text>
<text x="269.3" y="111.4">SDA</text>
<text x="269.3" y="114">SCL</text>
<text x="46" y="116.7">Inductor</text>
<text x="48.8" y="118.7">Rdc</text>
<text x="53.5" y="118.7">&lt;</text>
<text x="55" y="116.7">selection:</text>
<text x="56.3" y="118.7">30mOhm</text>
<text x="119.4" y="116.5">SDA</text>
<text x="119.4" y="119">SCL</text>
<text x="126.9" y="114">1</text>
<text x="126.9" y="116.6">2</text>
<text x="126.9" y="119.1">3</text>
<text x="132.1" y="117.7">J1</text>
<text x="144.8" y="119">ALERT_IN</text>
<text x="144.8" y="116.5">ALERT_OUT</text>
<text x="158.7" y="114">1</text>
<text x="158.7" y="116.6">2</text>
<text x="158.7" y="119.1">3</text>
<text x="163.8" y="117.7">J2</text>
<text x="207" y="119.2">File:</text>
<text x="212.2" y="119.2">INA226_0.kicad_sch</text>
<text x="238.7" y="115.2">SCL</text>
<text x="23" y="120.8">value</text>
<text x="25.4" y="122.8">sat</text>
<text x="29.2" y="120.8">[1.5</text>
<text x="29.5" y="122.8">current</text>
<text x="34.2" y="120.8">uH,</text>
<text x="37.4" y="122.8">avr</text>
<text x="38.5" y="120.8">15</text>
<text x="41.5" y="122.8">inductor</text>
<text x="42.1" y="120.8">uH],</text>
<text x="45.7" y="125.3">Power</text>
<text x="47.2" y="120.8">higher</text>
<text x="50.5" y="122.8">current</text>
<text x="52.5" y="125.3">capacitors:</text>
<text x="54.3" y="120.8">value</text>
<text x="58.4" y="122.8">+</text>
<text x="60.5" y="120.8">possible</text>
<text x="61.2" y="122.8">1/2</text>
<text x="66.1" y="122.8">inductor</text>
<text x="69.5" y="120.8">of</text>
<text x="72.6" y="120.8">buck</text>
<text x="75" y="122.8">ripple</text>
<text x="78.1" y="120.8">only</text>
<text x="81.7" y="122.8">current</text>
<text x="83.2" y="120.8">operation</text>
<text x="126.9" y="121.7">4</text>
<text x="132.1" y="120.2">I2C</text>
<text x="158.7" y="121.7">4</text>
<text x="163.8" y="120.2">CTRL</text>
<text x="207" y="123.7">Current</text>
<text x="215.1" y="123.7">Mesurment</text>
<text x="226.5" y="123.7">2</text>
<text x="28.3" y="129.4">remember</text>
<text x="38.9" y="129.4">about</text>
<text x="45.4" y="129.4">vaoltage</text>
<text x="51.9" y="127.4">low</text>
<text x="54.6" y="129.4">bias</text>
<text x="56.2" y="127.4">ESR</text>
<text x="59.7" y="129.4">effects</text>
<text x="67.3" y="129.4">on</text>
<text x="70.8" y="129.4">a</text>
<text x="73.1" y="129.4">capacitance</text>
<text x="121.2" y="129.4">GND</text>
<text x="152.9" y="129.6">GND</text>
<text x="199.4" y="127.9">VOUT+</text>
<text x="199.4" y="130.5">VOUT-</text>
<text x="208.5" y="129.1">IN+</text>
<text x="208.5" y="131.7">IN-</text>
<text x="236.7" y="127.9">ALERT</text>
<text x="238.6" y="130.4">SDA</text>
<text x="262.7" y="126.7">ALERT_OUT</text>
<text x="10.3" y="135.9">C</text>
<text x="207" y="136.9">File:</text>
<text x="212.2" y="136.9">INA226_1.kicad_sch</text>
<text x="238.7" y="132.9">SCL</text>
<text x="285.3" y="135.9">C</text>
<text x="31.4" y="143.6">Setting</text>
<text x="53" y="143.6">Component</text>
<text x="74.6" y="143.6">Value</text>
<text x="96.2" y="143.6">Selected</text>
<text x="105.5" y="143.6">Value</text>
<text x="117.8" y="143.6">Equasion</text>
<text x="207" y="141.5">Voltage</text>
<text x="215.2" y="141.5">Control</text>
<text x="223.3" y="141.5">MPPC</text>
<text x="31.4" y="147.5">Switching</text>
<text x="41.6" y="147.5">Frequency</text>
<text x="53" y="147.5">R4</text>
<text x="74.6" y="147.5">200k</text>
<text x="96.2" y="147.5">400</text>
<text x="101" y="147.5">kHz</text>
<text x="117.8" y="147.5">100</text>
<text x="122.6" y="147.5">MHz</text>
<text x="127.6" y="147.5">/</text>
<text x="130.1" y="147.5">(8</text>
<text x="133.3" y="147.5">+</text>
<text x="136" y="147.5">(1,2</text>
<text x="143.2" y="147.5">R4[kOhm])</text>
<text x="184.1" y="144.4">MPPC_CTRL_VOLTAGE</text>
<text x="208.5" y="145.6">V_OUT</text>
<text x="237.6" y="145.6">CTRL</text>
<text x="238.6" y="148.2">SDA</text>
<text x="254" y="144.4">MPPC_CTRL_ANALOG</text>
<text x="31.4" y="151.3">Output</text>
<text x="38.8" y="151.3">Voltage</text>
<text x="53" y="151.3">R7</text>
<text x="53" y="155.1">R8</text>
<text x="74.6" y="151.3">42k2</text>
<text x="74.6" y="155.1">10k</text>
<text x="96.2" y="151.3">4,15</text>
<text x="101.6" y="151.3">V</text>
<text x="117.8" y="151.3">0,795*(1+(R7/R8))</text>
<text x="207" y="154.7">File:</text>
<text x="212.2" y="154.7">MCP47.kicad_sch</text>
<text x="238.7" y="150.7">SCL</text>
<text x="31.4" y="158.9">Output</text>
<text x="38.8" y="158.9">comp</text>
<text x="53" y="158.9">R9</text>
<text x="74.6" y="158.9">76k8</text>
<text x="117.8" y="158.9">4V2,</text>
<text x="123.1" y="158.9">2A,</text>
<text x="127.1" y="158.9">8</text>
<text x="129.5" y="158.9">x</text>
<text x="131.7" y="158.9">22uF</text>
<text x="137.6" y="158.9">output</text>
<text x="31.4" y="166.5">MPPC</text>
<text x="37.9" y="166.5">Voltage</text>
<text x="53" y="162.7">C6</text>
<text x="53" y="166.5">R2</text>
<text x="74.6" y="162.7">440p</text>
<text x="74.6" y="166.5">294k</text>
<text x="96.2" y="166.5">5,5</text>
<text x="100.4" y="166.5">V</text>
<text x="117.8" y="162.7">Read</text>
<text x="117.8" y="166.5">0,798</text>
<text x="123.6" y="162.7">Datasheet</text>
<text x="124.4" y="166.5">*</text>
<text x="126.5" y="166.5">(1</text>
<text x="129.8" y="166.5">+</text>
<text x="132.5" y="166.5">R2</text>
<text x="138.7" y="166.5">R3)</text>
<text x="53" y="170.3">R3</text>
<text x="74.6" y="170.3">40k</text>
<text x="117.8" y="170.3">R3</text>
<text x="121.4" y="170.3">[50k,</text>
<text x="127.5" y="170.3">250k]</text>
<text x="31.4" y="174.1">MPPC</text>
<text x="37.9" y="174.1">Comp</text>
<text x="53" y="174.1">C5</text>
<text x="53" y="177.9">R5</text>
<text x="74.6" y="174.1">10n</text>
<text x="74.6" y="177.9">2k94</text>
<text x="117.8" y="174.1">1</text>
<text x="117.8" y="177.9">Cin</text>
<text x="120.2" y="174.1">/</text>
<text x="122" y="177.9">/</text>
<text x="122.7" y="174.1">(2</text>
<text x="124.5" y="177.9">(2</text>
<text x="125.9" y="174.1">*</text>
<text x="127.7" y="177.9">*</text>
<text x="128" y="174.1">pi</text>
<text x="129.9" y="177.9">pi</text>
<text x="131" y="174.1">*</text>
<text x="132.8" y="177.9">*</text>
<text x="133.1" y="174.1">R3</text>
<text x="134.9" y="177.9">C5)</text>
<text x="136.8" y="174.1">*</text>
<text x="138.9" y="174.1">360)</text>
<text x="10.3" y="185.9">D</text>
<text x="31.4" y="181.7">TH Voltage</text>
<text x="53" y="181.7">R1</text>
<text x="53" y="185.6">R13</text>
<text x="74.6" y="181.7">26k7</text>
<text x="74.6" y="185.6">10k</text>
<text x="96.2" y="181.7">4,42</text>
<text x="101.6" y="181.7">V</text>
<text x="117.8" y="181.7">1,205</text>
<text x="124.4" y="181.7">*</text>
<text x="126.5" y="181.7">((R1+R13)</text>
<text x="138" y="181.7">/</text>
<text x="140.5" y="181.7">R13)</text>
<text x="285.3" y="185.9">D</text>
<text x="35" y="199.9">1</text>
<text x="85" y="199.9">2</text>
<text x="135" y="199.9">3</text>
<text x="185" y="199.9">4</text>
<text x="235" y="199.9">5</text>
<text x="285" y="199.9">6</text>
</g>
<g font-size="1.4">
<text x="154.7" y="34.1" transform="rotate(-90 154.7 34.1)">21</text>
<text x="162.3" y="33.6" transform="rotate(-90 162.3 33.6)">5</text>
<text x="54.3" y="38.6">R14</text>
<text x="141.1" y="36.6">26</text>
<text x="141.1" y="41.7">22</text>
<text x="144.5" y="37.6">BST1</text>
<text x="155.7" y="38.7" transform="rotate(-90 155.7 38.7)">SW1</text>
<text x="163.3" y="38.7" transform="rotate(-90 163.3 38.7)">SW2</text>
<text x="169" y="37.6">BST2</text>
<text x="174.6" y="36.6">3</text>
<text x="174.6" y="41.7">7</text>
<text x="239.7" y="38.6">R15</text>
<text x="110.1" y="45.4">R2</text>
<text x="125.6" y="45.7">R1</text>
<text x="141.1" y="44.2">19</text>
<text x="144.5" y="42.6">PVIN</text>
<text x="144.5" y="45.2">VIN</text>
<text x="167.9" y="42.6">PVOUT</text>
<text x="184.2" y="45.9">R7</text>
<text x="141.1" y="49.3">18</text>
<text x="144.5" y="50.3">RUN</text>
<text x="170.8" y="50.3">FB</text>
<text x="170.8" y="52.8">VC</text>
<text x="174.2" y="49.3">12</text>
<text x="174.2" y="51.8">13</text>
<text x="141.1" y="54.4">15</text>
<text x="144.5" y="55.3">MPPC</text>
<text x="182" y="56.6">R9</text>
<text x="190" y="55.4" transform="rotate(-90 190 55.4)">R8</text>
<text x="90.8" y="61.7">R10</text>
<text x="101.9" y="61.7">R6</text>
<text x="114" y="60.2" transform="rotate(-90 114 60.2)">R3</text>
<text x="121.6" y="60.2" transform="rotate(-90 121.6 60.2)">R5</text>
<text x="129" y="60.2" transform="rotate(-90 129 60.2)">R13</text>
<text x="141.1" y="60.7">28</text>
<text x="141.1" y="63.2">16</text>
<text x="141.1" y="65.8">11</text>
<text x="144.5" y="61.7">PWM/SYNC</text>
<text x="144.5" y="64.2">VCC</text>
<text x="79.6" y="69.8">R11</text>
<text x="141.1" y="68.3">17</text>
<text x="144.5" y="66.8">SVCC</text>
<text x="144.5" y="69.3">RT</text>
<text x="155.7" y="70.1" transform="rotate(-90 155.7 70.1)">PGND</text>
<text x="163.3" y="70.1" transform="rotate(-90 163.3 70.1)">SGND</text>
<text x="167.5" y="69.3">PGOOD</text>
<text x="174.2" y="68.3">10</text>
<text x="79.7" y="76.4">R12</text>
<text x="140.8" y="73.6">R4</text>
<text x="154.7" y="73.5" transform="rotate(-90 154.7 73.5)">20</text>
<text x="162.3" y="73.5" transform="rotate(-90 162.3 73.5)">14</text>
</g>
</svg>
